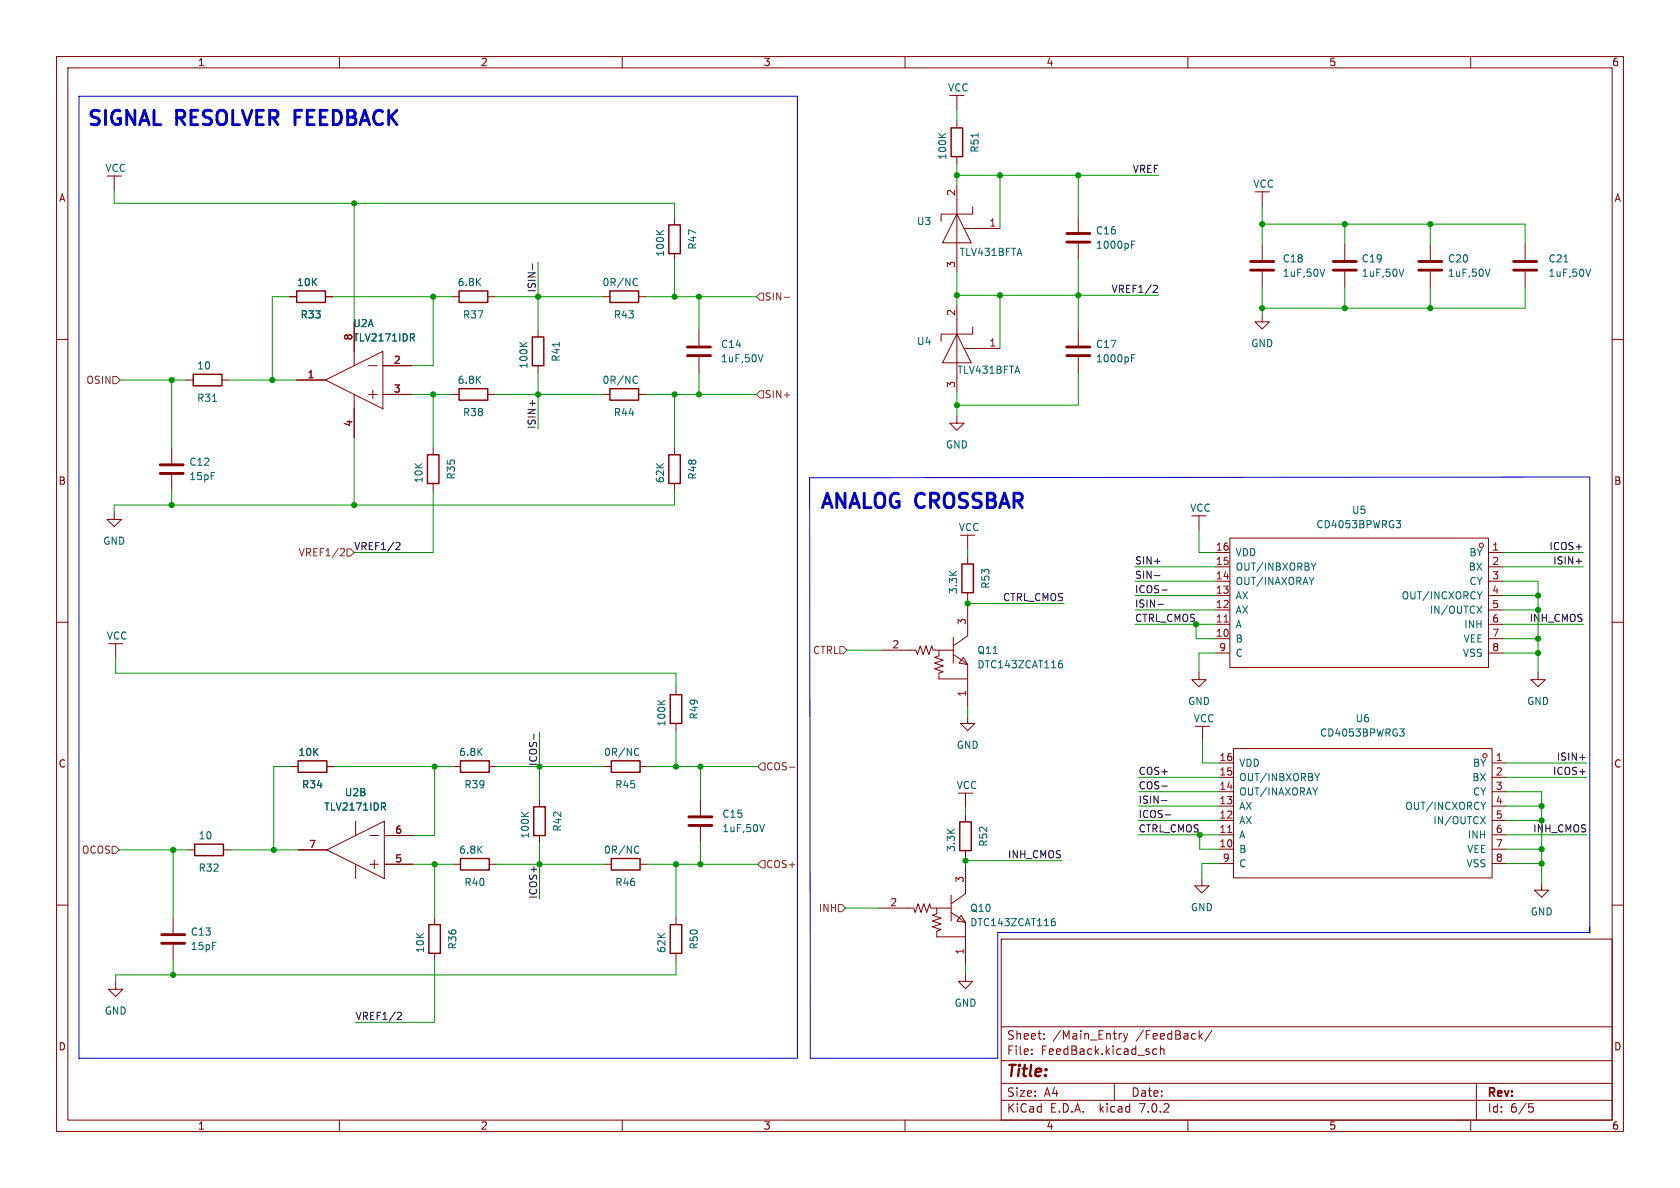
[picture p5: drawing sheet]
<svg xmlns="http://www.w3.org/2000/svg" width="297mm" height="210mm" viewBox="0 0 297 210" stroke-linecap="round" stroke-linejoin="round" font-family="sans-serif">
<g fill="none" stroke="#840000" stroke-width=".18">
<path d="M10 10h277v190h-277zM12 12h273v186h-273zM60 10v2M110 10v2M160 10v2M169.2 16.9v2.5M210 10v2M260 10v2M20.2 31.1v2.6M119.3 38.5v1.3M169.2 37.8l2.5 5.1h-5.1zM169.2 21.3v1.3"/>
<path d="M169.2 27.7v1.3M169.2 32.8v15.2M172 36.6v1.2h-5.6v1.3M190.6 38.2v2.8M223.1 33.9v2.5M10 60h2M51.2 52.5h1.3M57.5 52.5h1.3M62.6 57v7.6M79.9 52.5h1.3M86.2 52.5h1.3M95.1 58.3v1.3"/>
<path d="M106.6 52.5h1.2M112.9 52.5h1.3M119.3 44.8v1.3M123.6 58.3v2.8M169.2 59.1l2.5 5h-5.1zM169.2 54v15.2M170.4 40.4h6.4M172 57.8v1.3h-5.6v1.2M190.6 43.1v2.7M190.6 58.3v2.8M223.1 55.6v1.3h1.3l-1.3 1.3-1.2-1.3h1.2M223.1 43.2v2.8"/>
<path d="M223.1 48v2.8M237.7 43.2v2.8M237.7 48v2.8M252.9 43.2v2.8M252.9 48v2.8M269.6 43.2v2.8M269.6 48v2.8M285 60h2M30.4 79.1v2.8M32.9 67.2h1.3M39.2 67.2h1.3M52.5 67.2h5"/>
<path d="M57.5 67.2l10.2-5.1v10.2zM62.6 69.7v7.6M65.2 69.7h1.5M65.2 64.6h1.5M65.9 69v1.5M67.7 69.7h5.1M67.7 64.6h5.1M76.6 79.1v1.3M79.9 69.7h1.3M86.2 69.7h1.3M95.1 64.6v1.3M106.6 69.7h1.2"/>
<path d="M112.9 69.7h1.3M119.3 79.1v1.3M123.6 63.1v2.8M169.2 73.5v1.3h1.2l-1.2 1.3-1.3-1.3h1.3M170.4 61.6h6.4M190.6 63.1v2.8M20.2 90.6v1.2h1.3l-1.3 1.3-1.3-1.3h1.3M30.4 83.9v2.8M76.6 85.5v1.2M119.3 85.5v1.2M171.1 94.6v2.6M171.1 98.4v1.3"/>
<path d="M212 91.2v2.5M214.9 97.7h2.5M217.4 95.1h45.7v22.9h-45.7zM263.1 97.7h2.6M10 110h2M20.4 113.8v2.5M155.8 114.9h6.1l.3 .8 .5-1.5 .5 1.5 .5-1.5 .5 1.5 .5-1.5 .3 .7h3.5M166 114.9v1.1l-.8 .2 1.6 .5-1.6 .5 1.6 .5-1.6 .5 1.6 .5-.8 .3v1h5.1v-2.5l-2.6-1.8M168.5 112.6v4.6M170.3 116.2l.8 1.3-1.6-.3zM171.1 104.8v1.2M171.1 107.3v5.1l-2.6 1.8"/>
<path d="M212 118.9v1.2h1.2l-1.2 1.3-1.3-1.3h1.3M214.9 112.9h2.5M214.9 110.4h2.5M214.9 107.8h2.5M214.9 105.3h2.5M214.9 102.7h2.5M214.9 100.2h2.5M214.9 115.4h2.5M263.1 112.9h2.6M263.1 110.4h2.6M263.1 107.8h2.6M263.1 105.3h2.6"/>
<path d="M263.1 102.7h2.6M263.1 100.2h2.6M263.1 115.4h2.6M271.9 118.9v1.2h1.3l-1.3 1.3-1.3-1.3h1.3M285 110h2M51.4 135.5h1.3M57.8 135.5h1.3M80.1 135.5h1.3M86.5 135.5h1.3M106.8 135.5h1.3M113.2 135.5h1.2M119.5 121.5v1.3"/>
<path d="M119.5 127.9v1.3M171.1 126.6v1.3h1.2l-1.2 1.3-1.3-1.3h1.3M171.1 120v5.1M212.6 128.4v2.5M215.5 134.9h2.6M215.5 140h2.6M215.5 137.4h2.6M218.1 132.3h45.7v22.9h-45.7zM263.8 134.9h2.5M263.8 140h2.5M263.8 137.4h2.5M10 160h2"/>
<path d="M33.1 150.2h1.3M39.5 150.2h1.3M52.7 150.2h5.1M57.8 150.2l10.1-5v10.1zM62.9 145.2v2.5M62.9 152.8v2.5M65.4 152.8h1.5M65.4 147.7h1.5M66.2 152v1.5M67.9 152.8h5.1M67.9 147.7h5.1M80.1 152.8h1.3"/>
<path d="M86.5 152.8h1.3M95.4 141.4v1.2M95.4 147.7v1.3M106.8 152.8h1.3M113.2 152.8h1.2M123.8 141.4v2.7M123.8 146.2v2.8M168.1 158.2v4.6M170.7 140.2v2.5M170.7 144v1.3M170.7 150.4v1.2M170.7 152.9v5.1l-2.6 1.8"/>
<path d="M212.5 155.3v1.3h1.2l-1.2 1.3-1.3-1.3h1.3M215.5 150.1h2.6M215.5 147.6h2.6M215.5 145h2.6M215.5 142.5h2.6M215.5 152.7h2.6M263.8 150.1h2.5M263.8 147.6h2.5M263.8 145h2.5M263.8 142.5h2.5M263.8 152.7h2.5M272.5 156.1v1.3h1.3l-1.3 1.2-1.2-1.2h1.2"/>
<path d="M285 160h2M20.4 173.6v1.3h1.3l-1.3 1.2-1.2-1.2h1.2M30.6 162.2v2.8M30.6 167v2.8M76.8 162.2v1.2M76.8 168.5v1.3M119.5 162.2v1.2M119.5 168.5v1.3M155.4 160.5h6.1l.3 .8 .5-1.5 .5 1.5 .5-1.5 .5 1.5 .5-1.5 .3 .7h3.5M165.6 160.5v1l-.8 .3 1.6 .5-1.6 .5 1.6 .5-1.6 .5 1.6 .5-.8 .3v1h5.1v-2.5l-2.6-1.8M169.9 161.8l.8 1.3-1.5-.3zM170.7 172.2v1.3h1.3l-1.3 1.3-1.3-1.3h1.3"/>
<path d="M170.7 165.6v5.1M177 166h108v32h-108zM60 198v2M110 198v2M160 198v2M177 194.5h108M177 191.5h108M177 187.5h108M177 181.5h108M182.4 186.3v.1M182.4 185.5v.1M184.6 183.6v.1"/>
<path d="M184.6 182.8v.1M197 191.5v3M198.3 182.7l-.3 .1M198.6 182.7l.4 1M199 183.7l-.1 .4-.3 .1M199.4 182.7l-.4 1M203.9 186.3l.2 .1 .4-.1M204.5 185.5l-.4-.1-.2 .1M205.1 185.5l.3-.1 .3 .1 .1 .9M205.1 184.9v1.5M210 198v2M212.1 183.1l.5 .6"/>
<path d="M212.6 182.7l-.6 .6M214.3 182.1l-1.3 2M260 198v2M261 191.5v6.5M270.3 195.1h.7M270.4 195.7h.4l.3 .3-.2 .5-.5 .1"/>
<circle cx="261.9" cy="96.4" r=".38"/>
<circle cx="262.5" cy="133.6" r=".38"/>
</g>
<g fill="none" stroke="#840000" stroke-width=".51">
<path d="M188.6 42.8h4.1M188.6 41.3h4.1M221.1 47.8h4.1M221.1 46.2h4.1M235.7 47.8h4.1M235.7 46.2h4.1M250.8 47.8h4.1M250.8 46.2h4.1M267.6 47.8h4.1M267.6 46.2h4.1M121.5 62.9h4.1M121.5 61.3h4.1"/>
<path d="M188.6 62.9h4.1M188.6 61.3h4.1M28.3 83.7h4.1M28.3 82.2h4.1M121.8 145.9h4.1M121.8 144.4h4.1M28.6 166.8h4M28.6 165.2h4"/>
</g>
<g fill="none" stroke="#006464" stroke-width=".18">
<path d="M72.9 59.7l.4 .6M73.2 59.1l.1 .1-.1 .4M112.1 49.3l.3-.1 .3 .1M112.7 50.4l-.3 .1-.3-.1M200 43.2h.5M200 42.6h.6M234.2 47.6l-.4 1.2M248.2 47.6l-.4 1.2M263.4 47.6l-.4 1.2M281.2 47.6l-.4 1.2M112.1 66.6l.3-.1 .3 .1M112.7 67.6l-.3 .2-.3-.1"/>
<path d="M134.9 62.7l-.4 1.3M200 63.3h.5M200 62.7h.6M232.7 99.5l-.5 .7M246.8 92h.8l-.4 .5M247.4 92.5l.2 .3v.3l-.2 .2M187.4 117.3h.2l.3 .2-.1 .4-.4 .2M187.7 116.8l-.3 .1M261.1 107.1l.8 1.3M261.9 107.1l-.8 1.3M262 104.6l-.4 .7M112.4 132.3h.3l.2 .1"/>
<path d="M112.9 133.4l-.2 .2-.3-.1M233.3 136.7l-.4 .7M247.5 128.9h.7l-.4 .4M248 129.3l.2 .3v.3l-.2 .2M67.7 142.6l.5 .6M68 142l.2 .2-.2 .3M112.4 149.6h.3l.2 .1M112.9 150.7l-.2 .1h-.3M135.1 145.7l-.4 1.3M261.7 144.4l.9 1.2M262.6 144.4l-.9 1.2M262.6 141.8l-.4 .7"/>
<path d="M186.1 162.9h.2l.3 .2-.1 .4-.4 .2M186.5 162.4h-.4"/>
</g>
<g fill="none" stroke="#840000" stroke-width=".25">
<path d="M118.2 39.8h2.1v5h-2.1zM168.1 22.6h2.1v5.1h-2.1zM52.5 51.4h5v2.1h-5zM81.2 51.4h5v2.1h-5zM94.1 59.6h2v5h-2zM107.8 51.4h5.1v2.1h-5.1zM34.2 66.2h5v2h-5zM81.2 68.7h5v2h-5zM107.8 68.7h5.1v2h-5.1zM75.6 80.4h2v5.1h-2zM118.2 80.4h2.1v5.1h-2.1zM170.1 99.7h2v5.1h-2z"/>
<path d="M52.7 134.5h5.1v2h-5.1zM81.4 134.5h5.1v2h-5.1zM108.1 134.5h5.1v2h-5.1zM118.5 122.8h2v5.1h-2zM34.4 149.2h5.1v2.1h-5.1zM81.4 151.8h5.1v2h-5.1zM94.4 142.6h2v5.1h-2zM108.1 151.8h5.1v2h-5.1zM169.7 145.3h2v5.1h-2zM75.8 163.4h2.1v5.1h-2.1zM118.5 163.4h2v5.1h-2z"/>
</g>
<path d="M216.4 110h.7M217 147.2h.8" fill="none" stroke="#a90000" stroke-width=".18"/>
<path d="M133.7 52.5l.7-.7h.6v1.3h-.6zM138.6 52.6h1M19.9 66.5h.7l.6 .7-.6 .6h-.7zM133.7 69.7l.7-.6h.6v1.3h-.6zM60.4 97h.4l.1 .3-.8 1h.8M61.3 97h.7l.6 .7-.6 .6h-.7zM148.5 114.3h.6l.6 .6-.6 .7h-.6zM134.6 134.9h.7v1.2h-.7l-.6-.6zM139.6 135.6h.9M19.8 149.6h.6l.7 .6-.7 .7h-.6zM134.6 152.1h.7v1.3h-.7l-.6-.6zM148.2 159.9h.6l.7 .6-.7 .7h-.6z" fill="none" stroke="#725600" stroke-width=".18"/>
<g fill="none" stroke="#0f0f0f" stroke-width=".18">
<path d="M94.1 46.7v.9M204.1 50.4l.4 .1 .1 .3-.8 .9h.8M70.2 95.9h.4l.1 .4-.8 .9h.8M278.6 99.2h1M204.1 101.8h1M204.7 106.8h1M205.4 104.3h.9M94.4 129.7v1M205.4 139h1M279.3 133.9h.9M205.3 141.5h1M206 144h1"/>
<path d="M70.4 178.9l.4 .1 .2 .3-.8 .9h.8"/>
</g>
<path d="M281.1 164.8h-104.7v22.3h-33.1l-.2-102.6 138-.2v80.7M14 187.1h127v-170.1h-127v170.2" fill="none" stroke="#0000c2" stroke-width=".18"/>
<g fill="none" stroke="#009600" stroke-width=".18">
<path d="M169.2 19.4v1.9M20.2 33.7v2.2h99.1v2.6M62.6 35.9v21.1M169.2 29v3.8M169.2 31h35.7M176.8 31v9.4M190.6 31v7.2M223.1 39.6h46.5v3.6M223.1 36.4v6.8M237.7 39.6v3.6M252.9 39.6v3.6M51.2 52.5h-3.1v14.7"/>
<path d="M58.8 52.5h21.1M76.6 52.5v12.1h-3.8M87.5 52.5h19.1M95.1 46.4v11.9M114.2 52.5h19.5M119.3 46.1v6.4M123.6 52.5v5.8M169.2 48v6M169.2 52.2h35.7M176.8 52.2v9.4M190.6 45.8v12.5M223.1 50.8v4.8"/>
<path d="M237.7 50.8v3.7M252.9 50.8v3.7M269.6 50.8v3.7h-46.5M21.2 67.2h11.7M30.4 67.2v11.9M40.5 67.2h12M62.6 77.3v12M72.8 69.7h7.1M76.6 69.7v9.4M87.5 69.7h19.1M95.1 65.9v9.9M114.2 69.7h19.5"/>
<path d="M119.3 69.7v9.4M123.6 65.9v3.8M169.2 69.2v4.3M190.6 65.9v5.7h-21.4M30.4 86.7v2.6M76.6 86.7v11h-14M119.3 86.7v2.6h-99.1v1.3M171.1 97.2v1.2M212 93.7v4h2.9M265.7 97.7h14.2M20.4 116.3v2.7h99.1v2.5M149.7 114.9h6.1"/>
<path d="M171.1 106v1.3M171.1 106.7h17M200.7 105.3h14.2M200.7 102.7h14.2M200.7 100.2h14.2M200.7 107.8h14.2M200.7 110.4h14.2M211.5 110.4v2.5h3.4M214.9 115.4h-2.9v3.5M265.7 105.3h6.2M265.7 102.7h6.2v16.2M265.7 100.2h14.2"/>
<path d="M265.7 107.8h6.2M265.7 115.4h6.2M265.7 112.9h6.2M265.7 110.4h14.2M51.4 135.5h-3v14.7M59.1 135.5h21M76.8 135.5v12.2h-3.8M87.8 135.5h19M95.4 129.4v12M114.4 135.5h19.6M119.5 129.2v6.3M123.8 135.5v5.9"/>
<path d="M171.1 125.1v1.5M201.3 137.4h14.2M201.3 140h14.2M212.6 130.9v4h2.9M266.3 134.9h14.2M266.3 137.4h14.2M266.3 140h6.2v16.1M21.1 150.2h12M30.6 150.2v12M40.8 150.2h11.9M73 152.8h7.1M76.8 152.8v9.4"/>
<path d="M87.8 152.8h19M95.4 149v9.9M114.4 152.8h19.6M119.5 152.8v9.4M123.8 149v3.8M170.7 142.7v1.3M170.7 151.6v1.3M170.7 152.1h17M201.3 142.5h14.2M201.3 147.6h14.2M201.3 145h14.2M212.1 147.6v2.5h3.4"/>
<path d="M215.5 152.7h-3v2.6M266.3 142.5h6.2M266.3 152.7h6.2M266.3 147.6h14.2M266.3 145h6.2M266.3 150.1h6.2M30.6 169.8v2.5M76.8 169.8v10.9h-13.9M119.5 169.8v2.5h-99.1v1.3M149.5 160.5h5.9M170.7 170.7v1.5"/>
</g>
<g fill="#009600" stroke="#009600" stroke-width=".18">
<circle cx="119.3" cy="52.5" r=".46"/>
<circle cx="123.6" cy="52.5" r=".46"/>
<circle cx="95.1" cy="52.5" r=".46"/>
<circle cx="62.6" cy="35.9" r=".46"/>
<circle cx="76.8" cy="135.5" r=".46"/>
<circle cx="76.8" cy="152.8" r=".46"/>
<circle cx="95.4" cy="152.8" r=".46"/>
<circle cx="30.6" cy="150.2" r=".46"/>
<circle cx="30.6" cy="172.3" r=".46"/>
<circle cx="95.4" cy="135.5" r=".46"/>
<circle cx="48.4" cy="150.2" r=".46"/>
<circle cx="95.1" cy="69.7" r=".46"/>
<circle cx="119.3" cy="69.7" r=".46"/>
<circle cx="123.6" cy="69.7" r=".46"/>
<circle cx="76.6" cy="69.7" r=".46"/>
<circle cx="119.5" cy="152.8" r=".46"/>
<circle cx="123.8" cy="152.8" r=".46"/>
<circle cx="119.5" cy="135.5" r=".46"/>
<circle cx="170.7" cy="152.1" r=".46"/>
<circle cx="123.8" cy="135.5" r=".46"/>
<circle cx="76.6" cy="52.5" r=".46"/>
<circle cx="48.1" cy="67.2" r=".46"/>
<circle cx="62.6" cy="89.3" r=".46"/>
<circle cx="30.4" cy="89.3" r=".46"/>
<circle cx="30.4" cy="67.2" r=".46"/>
<circle cx="169.2" cy="52.2" r=".46"/>
<circle cx="171.1" cy="106.7" r=".46"/>
<circle cx="169.2" cy="71.6" r=".46"/>
<circle cx="272.5" cy="145" r=".46"/>
<circle cx="272.5" cy="150.1" r=".46"/>
<circle cx="272.5" cy="142.5" r=".46"/>
<circle cx="272.5" cy="152.7" r=".46"/>
<circle cx="271.9" cy="112.9" r=".46"/>
<circle cx="271.9" cy="107.8" r=".46"/>
<circle cx="271.9" cy="115.4" r=".46"/>
<circle cx="252.9" cy="39.6" r=".46"/>
<circle cx="252.9" cy="54.5" r=".46"/>
<circle cx="237.7" cy="39.6" r=".46"/>
<circle cx="176.8" cy="31" r=".46"/>
<circle cx="169.2" cy="31" r=".46"/>
<circle cx="223.1" cy="39.6" r=".46"/>
<circle cx="190.6" cy="52.2" r=".46"/>
<circle cx="176.8" cy="52.2" r=".46"/>
<circle cx="237.7" cy="54.5" r=".46"/>
<circle cx="190.6" cy="31" r=".46"/>
<circle cx="223.1" cy="54.5" r=".46"/>
<circle cx="271.9" cy="105.3" r=".46"/>
</g>
<g font-size="3.5" fill="#0000c2">
<text x="15.6" y="22.4">SIGNAL RESOLVER FEEDBACK</text>
<text x="145.2" y="90">ANALOG CROSSBAR</text>
</g>
<text font-size="2.8" fill="#840000" x="178" y="190.8">Title:</text>
<g font-size="2.1" fill="#840000">
<text x="178" y="183.9">Sheet:</text>
<text x="186.2" y="183.9">/Main_Entry</text>
<text x="200.9" y="183.9">/FeedBack/</text>
<text x="178" y="186.6">File:</text>
<text x="184" y="186.6">FeedBack.kicad_sch</text>
<text x="178" y="196.8">KiCad</text>
<text x="178" y="194">Size:</text>
<text x="184.6" y="194">A4</text>
<text x="185.7" y="196.8">E.D.A.</text>
<text x="194.4" y="196.8">kicad</text>
<text x="200" y="194">Date:</text>
<text x="201.5" y="196.8">7.0.2</text>
<text x="263" y="194.2">Rev:</text>
<text x="263" y="196.8">Id:</text>
<text x="267" y="196.8">6/5</text>
</g>
<g font-size="1.8" fill="#840000">
<text x="35" y="11.8">1</text>
<text x="85" y="11.8">2</text>
<text x="135" y="11.8">3</text>
<text x="185" y="11.8">4</text>
<text x="235" y="11.8">5</text>
<text x="285" y="11.8">6</text>
<text x="10.4" y="35.8">A</text>
<text x="285.4" y="35.8">A</text>
<text x="10.3" y="85.8">B</text>
<text x="285.3" y="85.8">B</text>
<text x="10.3" y="135.8">C</text>
<text x="285.3" y="135.8">C</text>
<text x="10.3" y="185.8">D</text>
<text x="285.3" y="185.8">D</text>
<text x="35" y="199.8">1</text>
<text x="85" y="199.8">2</text>
<text x="135" y="199.8">3</text>
<text x="185" y="199.8">4</text>
<text x="235" y="199.8">5</text>
<text x="285" y="199.8">6</text>
</g>
<g font-size="1.8" fill="#006464">
<text x="167.5" y="16.3">VCC</text>
<text x="167.4" y="28.3" transform="rotate(-90 167.4 28.3)">100K</text>
<text x="173.2" y="27.1" transform="rotate(-90 173.2 27.1)">R51</text>
<text x="18.6" y="30.5">VCC</text>
<text x="221.5" y="33.3">VCC</text>
<text x="162" y="39.9">U3</text>
<text x="193.7" y="41.6">C16</text>
<text x="117.5" y="45.4" transform="rotate(-90 117.5 45.4)">100K</text>
<text x="123.3" y="44.2" transform="rotate(-90 123.3 44.2)">R47</text>
<text x="169.6" y="45.4">TLV431BFTA</text>
<text x="193.7" y="44.1">1000pF</text>
<text x="226.7" y="46.5">C18</text>
<text x="240.7" y="46.5">C19</text>
<text x="255.9" y="46.5">C20</text>
<text x="273.7" y="46.5">C21</text>
<text x="52.4" y="50.7">10K</text>
<text x="80.8" y="50.7">6.8K</text>
<text x="106.5" y="50.7">0R/NC</text>
<text x="226.7" y="49.1">1uF,50V</text>
<text x="240.7" y="49.1">1uF,50V</text>
<text x="255.9" y="49.1">1uF,50V</text>
<text x="273.7" y="49.1">1uF,50V</text>
<text x="53.1" y="56.5">R33</text>
<text x="62.4" y="58">U2A</text>
<text x="81.8" y="56.5">R37</text>
<text x="108.5" y="56.5">R43</text>
<text x="34.8" y="65.5">10</text>
<text x="62.4" y="60.5">TLV2171IDR</text>
<text x="93.4" y="65.3" transform="rotate(-90 93.4 65.3)">100K</text>
<text x="99.1" y="64" transform="rotate(-90 99.1 64)">R41</text>
<text x="127.4" y="61.7">C14</text>
<text x="127.4" y="64.2">1uF,50V</text>
<text x="162" y="61.2">U4</text>
<text x="193.7" y="61.7">C17</text>
<text x="193.7" y="64.2">1000pF</text>
<text x="221.1" y="61.5">GND</text>
<text x="34.8" y="71.2">R31</text>
<text x="80.8" y="68">6.8K</text>
<text x="106.5" y="68">0R/NC</text>
<text x="169.2" y="66.2">TLV431BFTA</text>
<text x="81.8" y="73.7">R38</text>
<text x="108.5" y="73.7">R44</text>
<text x="33.4" y="82.5">C12</text>
<text x="167.2" y="79.4">GND</text>
<text x="33.4" y="85">15pF</text>
<text x="74.9" y="85.5" transform="rotate(-90 74.9 85.5)">10K</text>
<text x="80.6" y="84.8" transform="rotate(-90 80.6 84.8)">R35</text>
<text x="117.5" y="85.5" transform="rotate(-90 117.5 85.5)">62K</text>
<text x="123.3" y="84.8" transform="rotate(-90 123.3 84.8)">R48</text>
<text x="169.4" y="94">VCC</text>
<text x="210.3" y="90.6">VCC</text>
<text x="232.7" y="93.5">CD4053BPWRG3</text>
<text x="239" y="91">U5</text>
<text x="18.2" y="96.5">GND</text>
<text x="218.4" y="101">OUT/INBXORBY</text>
<text x="218.4" y="98.5">VDD</text>
<text x="259.5" y="101">BX</text>
<text x="259.6" y="98.5">BY</text>
<text x="169.4" y="105.1" transform="rotate(-90 169.4 105.1)">3.3K</text>
<text x="175.1" y="104.1" transform="rotate(-90 175.1 104.1)">R53</text>
<text x="218.4" y="106.1">AX</text>
<text x="218.4" y="103.6">OUT/INAXORAY</text>
<text x="247.7" y="106.1">OUT/INCXORCY</text>
<text x="259.6" y="103.6">CY</text>
<text x="18.8" y="113.2">VCC</text>
<text x="218.4" y="113.7">B</text>
<text x="218.4" y="111.2">A</text>
<text x="218.4" y="108.6">AX</text>
<text x="252.6" y="108.6">IN/OUTCX</text>
<text x="258.6" y="113.7">VEE</text>
<text x="258.7" y="111.2">INH</text>
<text x="172.7" y="115.8">Q11</text>
<text x="172.7" y="118.3">DTC143ZCAT116</text>
<text x="218.4" y="116.3">C</text>
<text x="258.5" y="116.3">VSS</text>
<text x="210" y="124.8">GND</text>
<text x="269.9" y="124.8">GND</text>
<text x="117.8" y="128.5" transform="rotate(-90 117.8 128.5)">100K</text>
<text x="123.5" y="127.3" transform="rotate(-90 123.5 127.3)">R49</text>
<text x="211" y="127.8">VCC</text>
<text x="233.3" y="130.4">CD4053BPWRG3</text>
<text x="239.6" y="127.8">U6</text>
<text x="52.7" y="133.8">10K</text>
<text x="81.1" y="133.8">6.8K</text>
<text x="106.7" y="133.8">0R/NC</text>
<text x="169.1" y="132.5">GND</text>
<text x="219.1" y="135.7">VDD</text>
<text x="260.3" y="135.7">BY</text>
<text x="53.3" y="139.5">R34</text>
<text x="57.3" y="143.4">TLV2171IDR</text>
<text x="60.9" y="140.9">U2B</text>
<text x="82" y="139.5">R39</text>
<text x="108.7" y="139.5">R45</text>
<text x="169.1" y="139.6">VCC</text>
<text x="219.1" y="143.3">AX</text>
<text x="219.1" y="140.8">OUT/INAXORAY</text>
<text x="219.1" y="138.2">OUT/INBXORBY</text>
<text x="248.3" y="143.3">OUT/INCXORCY</text>
<text x="260.2" y="138.2">BX</text>
<text x="260.3" y="140.8">CY</text>
<text x="35" y="148.5">10</text>
<text x="93.7" y="148.3" transform="rotate(-90 93.7 148.3)">100K</text>
<text x="99.4" y="147.1" transform="rotate(-90 99.4 147.1)">R42</text>
<text x="127.6" y="144.7">C15</text>
<text x="127.6" y="147.3">1uF,50V</text>
<text x="174.7" y="149.7" transform="rotate(-90 174.7 149.7)">R52</text>
<text x="219.1" y="148.4">A</text>
<text x="219.1" y="145.9">AX</text>
<text x="253.3" y="145.9">IN/OUTCX</text>
<text x="259.4" y="148.4">INH</text>
<text x="35" y="154.2">R32</text>
<text x="81.1" y="151.1">6.8K</text>
<text x="106.7" y="151.1">0R/NC</text>
<text x="169" y="150.7" transform="rotate(-90 169 150.7)">3.3K</text>
<text x="219.1" y="150.9">B</text>
<text x="219.1" y="153.5">C</text>
<text x="259.1" y="153.5">VSS</text>
<text x="259.3" y="150.9">VEE</text>
<text x="82" y="156.8">R40</text>
<text x="108.7" y="156.8">R46</text>
<text x="171.5" y="161.4">Q10</text>
<text x="210.5" y="161.2">GND</text>
<text x="270.5" y="162">GND</text>
<text x="33.7" y="165.5">C13</text>
<text x="80.8" y="167.9" transform="rotate(-90 80.8 167.9)">R36</text>
<text x="123.5" y="167.9" transform="rotate(-90 123.5 167.9)">R50</text>
<text x="171.5" y="163.9">DTC143ZCAT116</text>
<text x="33.7" y="168.1">15pF</text>
<text x="75.1" y="168.5" transform="rotate(-90 75.1 168.5)">10K</text>
<text x="117.8" y="168.5" transform="rotate(-90 117.8 168.5)">62K</text>
<text x="18.4" y="179.5">GND</text>
<text x="168.7" y="178.1">GND</text>
</g>
<g font-size="1.8" fill="#a90000">
<text x="168.9" y="34.7" transform="rotate(-90 168.9 34.7)">2</text>
<text x="174.8" y="40.1">1</text>
<text x="168.9" y="47.4" transform="rotate(-90 168.9 47.4)">3</text>
<text x="168.9" y="55.9" transform="rotate(-90 168.9 55.9)">2</text>
<text x="62.4" y="60.2" transform="rotate(-90 62.4 60.2)">8</text>
<text x="69.6" y="64.4">2</text>
<text x="174.8" y="61.3">1</text>
<text x="54.3" y="66.9">1</text>
<text x="69.6" y="69.5">3</text>
<text x="168.9" y="68.6" transform="rotate(-90 168.9 68.6)">3</text>
<text x="62.4" y="75.5" transform="rotate(-90 62.4 75.5)">4</text>
<text x="214.9" y="99.9">15</text>
<text x="214.9" y="97.4">16</text>
<text x="263.7" y="97.4">1</text>
<text x="263.7" y="99.9">2</text>
<text x="214.9" y="107.6">12</text>
<text x="214.9" y="105">13</text>
<text x="214.9" y="102.5">14</text>
<text x="263.7" y="102.5">3</text>
<text x="263.7" y="105">4</text>
<text x="263.7" y="107.6">5</text>
<text x="170.8" y="110.5" transform="rotate(-90 170.8 110.5)">3</text>
<text x="214.9" y="112.6">10</text>
<text x="214.9" y="110.1">11</text>
<text x="263.7" y="110.1">6</text>
<text x="263.7" y="112.6">7</text>
<text x="157.7" y="114.7">2</text>
<text x="215.5" y="115.2">9</text>
<text x="263.7" y="115.2">8</text>
<text x="170.8" y="123.2" transform="rotate(-90 170.8 123.2)">1</text>
<text x="215.5" y="137.2">15</text>
<text x="215.5" y="134.6">16</text>
<text x="264.4" y="134.6">1</text>
<text x="264.4" y="137.2">2</text>
<text x="215.5" y="142.2">13</text>
<text x="215.5" y="139.7">14</text>
<text x="264.4" y="139.7">3</text>
<text x="264.4" y="142.2">4</text>
<text x="54.6" y="150">7</text>
<text x="69.8" y="147.4">6</text>
<text x="215.5" y="149.9">10</text>
<text x="215.5" y="147.3">11</text>
<text x="215.5" y="144.8">12</text>
<text x="264.4" y="144.8">5</text>
<text x="264.4" y="147.3">6</text>
<text x="264.4" y="149.9">7</text>
<text x="69.8" y="152.5">5</text>
<text x="216.1" y="152.4">9</text>
<text x="264.4" y="152.4">8</text>
<text x="157.3" y="160.3">2</text>
<text x="170.4" y="156.1" transform="rotate(-90 170.4 156.1)">3</text>
<text x="170.4" y="168.8" transform="rotate(-90 170.4 168.8)">1</text>
</g>
<g font-size="1.8" fill="#0f0f0f">
<text x="200.1" y="30.6">VREF</text>
<text x="94.8" y="51.8" transform="rotate(-90 94.8 51.8)">ISIN-</text>
<text x="196.4" y="51.8">VREF1/2</text>
<text x="94.8" y="75.8" transform="rotate(-90 94.8 75.8)">ISIN+</text>
<text x="62.6" y="97.3">VREF1/2</text>
<text x="200.7" y="99.9">SIN+</text>
<text x="273.8" y="97.3">ICOS+</text>
<text x="274.5" y="99.9">ISIN+</text>
<text x="177.2" y="106.3">CTRL_CMOS</text>
<text x="200.7" y="102.4">SIN-</text>
<text x="200.7" y="104.9">ICOS-</text>
<text x="200.7" y="107.5">ISIN-</text>
<text x="270.3" y="110">INH_CMOS</text>
<text x="95" y="135.5" transform="rotate(-90 95 135.5)">ICOS-</text>
<text x="201.3" y="137.1">COS+</text>
<text x="274.4" y="137.1">ICOS+</text>
<text x="275.1" y="134.5">ISIN+</text>
<text x="201.3" y="142.1">ISIN-</text>
<text x="201.3" y="139.6">COS-</text>
<text x="201.3" y="144.7">ICOS-</text>
<text x="270.9" y="147.2">INH_CMOS</text>
<text x="178.1" y="151.8">INH_CMOS</text>
<text x="95" y="158.9" transform="rotate(-90 95 158.9)">ICOS+</text>
<text x="62.9" y="180.4">VREF1/2</text>
</g>
<g font-size="1.8" fill="#725600">
<text x="135.2" y="53.3">SIN-</text>
<text x="15.1" y="68">OSIN</text>
<text x="135.2" y="70.5">SIN+</text>
<text x="52.7" y="98.5">VREF1/2</text>
<text x="143.6" y="115.8">CTRL</text>
<text x="135.4" y="136.3">COS-</text>
<text x="14.4" y="151.1">OCOS</text>
<text x="135.4" y="153.6">COS+</text>
<text x="144.6" y="161.4">INH</text>
</g>
<g font-size="1.8" fill="#009600">
<text x="200.7" y="110">CTRL_CMOS</text>
<text x="201.3" y="147.2">CTRL_CMOS</text>
</g>
</svg>
